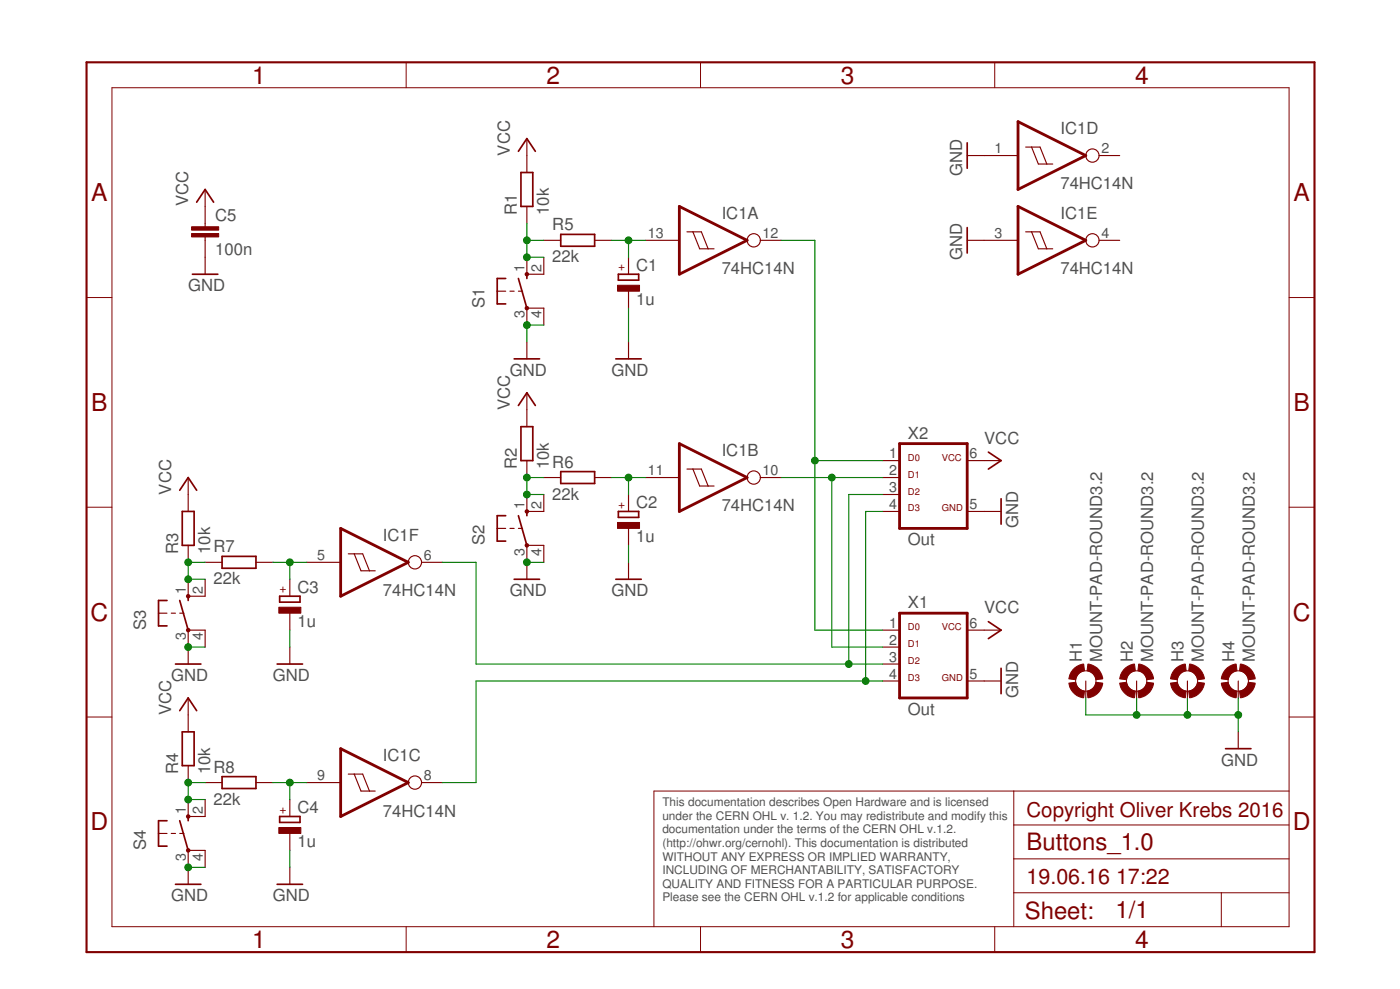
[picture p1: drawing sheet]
<svg xmlns="http://www.w3.org/2000/svg" width="210mm" height="148mm" viewBox="0 0 210 148" stroke-linecap="round" stroke-linejoin="round" font-family="sans-serif">
<g fill="none" stroke="#800000" stroke-width=".25">
<path d="M29.5 30.3l1.3-1.9 1.2 1.9M77.7 22.7l1.3-1.9 1.3 1.9M78.1 25.8h1.8v5.1h-1.8zM84.1 35.1h5.1v1.8h-5.1zM145 21.4v3.8M145 34.1v3.8M28.9 41.1h3.8M75.8 41.7h-1.3v3.8h1.3M77.1 53.8h3.8M77.7 41.7l1.3 4.5M79 41.1v.6M92.3 53.8h3.8"/>
<path d="M92.7 41.1h3.1v.9h-3.1zM26.9 73.4l1.3-1.9 1.3 1.9M27.3 76.6h1.8v5.1h-1.8zM75.8 77.3h-1.3v3.8h1.3M77.7 77.3l1.3 4.4M77.7 60.7l1.3-1.9 1.3 1.9M78.1 63.9h1.8v5.1h-1.8zM79 76.6v.7M84.1 70.7h5.1v1.7h-5.1zM92.7 76.6h3.1v.9h-3.1zM148.2 67.7l1.9 1.3-1.9 1.3M150.1 74.7v3.8"/>
<path d="M25 90h-1.2v3.8h1.2M26.3 99.5h3.8M26.9 90l1.3 4.4M28.2 89.3v.7M33.3 83.4h5.1v1.7h-5.1zM41.6 99.5h3.8M41.9 89.3h3.1v.9h-3.1zM77.1 86.8h3.8M92.3 86.8h3.8M148.2 93.1l1.9 1.3-1.9 1.3M26.9 106.5l1.3-1.9 1.3 1.9M27.3 109.6h1.8v5.1h-1.8z"/>
<path d="M33.3 116.4h5.1v1.7h-5.1zM150.1 100.1v3.8M183.7 112.2h3.9M25 123h-1.2v3.8h1.2M26.3 132.5h3.8M26.9 123l1.3 4.4M28.2 122.3v.7M41.6 132.5h3.8M41.9 122.3h3.1v.9h-3.1z"/>
</g>
<g fill="none" stroke="#800000" stroke-width=".17">
<path d="M30.8 28.4v5.6M30.8 35.5v5.6M79 38.5v2.6h2.5v-2.6M79 20.8v5M79 30.9v2.6M81.5 36h2.6M89.2 36h2.5M94.2 38.5v2.6M96.8 36h5.1M103 34.7h2.2l1 2.6M103.9 34.7l1 2.6h2.2M114 36h3.1"/>
<path d="M145 36h7.6M145 23.3h7.6M153.8 34.7h2.1l1.1 2.6M153.8 22h2.1l1.1 2.6M154.7 34.7l1 2.6h2.1M154.7 22l1 2.6h2.1M164.8 36h3.1M164.8 23.3h3.1M74.5 43.6h1.3M76.5 43.6h.6M77.7 43.6h.7M79 48.7v-2.5h2.5v2.5"/>
<path d="M79 51.2v2.6M79 58.8v5.1M94.2 43.6v2.6M94.2 51.2v2.6M28.2 71.5v5.1M74.5 79.2h1.3M76.5 79.2h.6M77.7 79.2h.7M79 69v2.5M79 74.1v2.5h2.5v-2.5M81.5 71.5h2.6M89.2 71.5h2.5"/>
<path d="M94.2 74.1v2.5M94.2 79.2v2.5M96.8 71.5h5.1M103 70.3h2.2l1 2.5M103.9 70.3l1 2.5h2.2M114 71.5h3.1M132.3 71.5h2.6M132.3 76.6h2.6M132.3 69h2.6M132.3 74.1h2.6M145 76.6h5.1M145 69h5.1"/>
<path d="M23.8 91.9h1.2M25.7 91.9h.6M26.9 91.9h.7M28.2 86.8v2.5h2.6v-2.5M28.2 81.7v2.5M30.8 84.2h2.5M30.8 96.9v-2.5h-2.6v5.1M38.4 84.2h2.5M43.5 86.8v2.5M43.5 91.9v2.5M43.5 96.9v2.6M46 84.2h5.1"/>
<path d="M52.2 83h2.2l1 2.5M53.1 83l1 2.5h2.2M63.2 84.2h3.1M81.5 84.2v-2.5h-2.5v5.1M94.2 84.2v2.6M132.3 94.4h2.6M132.3 96.9h2.6M132.3 99.5h2.6M145 94.4h5.1M28.2 104.6v5M28.2 114.7v2.5M28.2 119.8v2.5h2.6v-2.5"/>
<path d="M30.8 117.2h2.5M38.4 117.2h2.5M43.5 119.8v2.5M46 117.2h5.1M52.2 116h2.2l1 2.5M53.1 116l1 2.5h2.2M63.2 117.2h3.1M132.3 102h2.6M145 102h5.1M162.8 102v2.6M170.4 102v2.6M178 102v2.6"/>
<path d="M185.7 102v2.6M185.7 109.6v2.6M23.8 124.9h1.2M25.7 124.9h.6M26.9 124.9h.7M30.8 129.9v-2.5h-2.6v5.1M43.5 124.9v2.5M43.5 129.9v2.6"/>
<circle cx="113" cy="36" r=".99"/>
<circle cx="163.8" cy="36" r=".99"/>
<circle cx="163.8" cy="23.3" r=".99"/>
<circle cx="113" cy="71.5" r=".99"/>
<circle cx="62.2" cy="84.2" r=".99"/>
<circle cx="62.2" cy="117.2" r=".99"/>
</g>
<g fill="none" stroke="#800000" stroke-width=".42">
<path d="M152.6 18.2l10.2 5.1-10.2 5.1zM101.9 30.9l10.1 5.1-10.1 5.1zM152.6 30.9l10.2 5.1-10.2 5.1zM51.1 79.2l10.1 5-10.1 5.1zM101.9 66.5l10.1 5-10.1 5.1zM134.9 66.5h10.1v12.7h-10.1zM134.9 91.9h10.1v12.7h-10.1zM51.1 112.2l10.1 5-10.1 5.1z"/>
<circle cx="79" cy="41.1" r=".13"/>
<circle cx="79" cy="46.2" r=".13"/>
<circle cx="79" cy="76.6" r=".13"/>
<circle cx="28.2" cy="94.4" r=".13"/>
<circle cx="28.2" cy="89.3" r=".13"/>
<circle cx="79" cy="81.7" r=".13"/>
<circle cx="28.2" cy="122.3" r=".13"/>
<circle cx="28.2" cy="127.4" r=".13"/>
</g>
<g fill="#800000" stroke="#800000" stroke-width=".15">
<path d="M92.6 42.7h3.3v.9h-3.3z"/>
<path d="M92.6 78.3h3.3v.9h-3.3z"/>
<path d="M41.8 91h3.3v.9h-3.3z"/>
<path d="M41.8 124h3.3v.9h-3.3z"/>
<path d="M28.7 35h4.1v.5h-4.1z"/>
<path d="M28.7 34h4.1v.5h-4.1z"/>
</g>
<g fill="#800000" stroke="#800000" stroke-width=".15">
<path d="M160.8 100.4a2.58 2.58 0 0 1 1.7-.9l.1 1a1.56 1.56 0 0 0-1.3 1.3l-1-.1a2.47 2.47 0 0 1 .5-1.3z" fill-rule="evenodd"/>
<path d="M160.3 102.3l1-.1a1.57 1.57 0 0 0 1.3 1.3l-.1 1a2.53 2.53 0 0 1-2.2-2.2z" fill-rule="evenodd"/>
<path d="M163 103.5a1.51 1.51 0 0 0 1.3-1.3l1 .1a2.48 2.48 0 0 1-2.2 2.2z" fill-rule="evenodd"/>
<path d="M163.1 99.5a2.48 2.48 0 0 1 2.2 2.2l-1 .1a1.51 1.51 0 0 0-1.3-1.3z" fill-rule="evenodd"/>
<path d="M168.5 100.4a2.58 2.58 0 0 1 1.6-.9l.1 1a1.56 1.56 0 0 0-1.3 1.3l-1-.1a2.47 2.47 0 0 1 .6-1.3z" fill-rule="evenodd"/>
<path d="M167.9 102.3l1-.1a1.57 1.57 0 0 0 1.3 1.3l-.1 1a2.53 2.53 0 0 1-2.2-2.2z" fill-rule="evenodd"/>
<path d="M170.6 103.5a1.51 1.51 0 0 0 1.3-1.3l1.1 .1a2.48 2.48 0 0 1-2.3 2.2z" fill-rule="evenodd"/>
<path d="M170.7 99.5a2.52 2.52 0 0 1 2.3 2.2l-1.1 .1a1.51 1.51 0 0 0-1.3-1.3z" fill-rule="evenodd"/>
<path d="M176.1 100.4a2.58 2.58 0 0 1 1.6-.9l.1 1a1.56 1.56 0 0 0-1.3 1.3l-1-.1a2.47 2.47 0 0 1 .6-1.3z" fill-rule="evenodd"/>
<path d="M175.5 102.3l1-.1a1.57 1.57 0 0 0 1.3 1.3l-.1 1a2.53 2.53 0 0 1-2.2-2.2z" fill-rule="evenodd"/>
<path d="M178.2 103.5a1.57 1.57 0 0 0 1.4-1.3l1 .1a2.54 2.54 0 0 1-2.2 2.2z" fill-rule="evenodd"/>
<path d="M178.4 99.5a2.52 2.52 0 0 1 2.2 2.2l-1 .1a1.56 1.56 0 0 0-1.4-1.3z" fill-rule="evenodd"/>
<path d="M183.7 100.4a2.58 2.58 0 0 1 1.6-.9l.2 1a1.56 1.56 0 0 0-1.4 1.3l-1-.1a2.47 2.47 0 0 1 .6-1.3z" fill-rule="evenodd"/>
<path d="M183.1 102.3l1-.1a1.57 1.57 0 0 0 1.4 1.3l-.2 1a2.53 2.53 0 0 1-2.2-2.2z" fill-rule="evenodd"/>
<path d="M185.8 103.5a1.57 1.57 0 0 0 1.4-1.3l1 .1a2.54 2.54 0 0 1-2.2 2.2z" fill-rule="evenodd"/>
<path d="M186 99.5a2.52 2.52 0 0 1 2.2 2.2l-1 .1a1.56 1.56 0 0 0-1.4-1.3z" fill-rule="evenodd"/>
</g>
<g fill="none" stroke="#800000" stroke-width=".15">
<path d="M16.8 13.1h176.5v125.7h-176.5zM60.9 9.3v3.8M105 9.3v3.8M149.1 9.3v3.8M13 44.6h3.8M193.3 44.6h3.8M13 76h3.8M193.3 76h3.8M13 107.4h3.8M152 118.5v20.3M193.3 118.5h-95.3v20.3M193.3 107.4h3.8"/>
<path d="M60.9 138.8v3.8M105 138.8v3.8M149.1 138.8v3.8M152 133.8h41.3M152 128.7h41.3M152 123.6h41.3M183.1 133.8v5"/>
<circle cx="162.8" cy="102" r="1.52"/>
<circle cx="170.4" cy="102" r="1.52"/>
<circle cx="178" cy="102" r="1.52"/>
<circle cx="185.7" cy="102" r="1.52"/>
</g>
<path d="M13 9.3h184.1v133.3h-184.1z" fill="none" stroke="#800000" stroke-width=".32"/>
<g fill="none" stroke="#008000" stroke-width=".17">
<path d="M79 33.5v5h2.5M79 36h2.5M91.7 36h5.1M94.2 36v2.5M117.1 36h5.1v58.4h10.1M81.5 48.7h-2.5v2.5M94.2 46.2v5M81.5 71.5h-2.5v2.6h2.5M91.7 71.5h5.1M94.2 71.5v2.6M117.1 71.5h15.2M122.2 69h10.1"/>
<path d="M124.7 71.5v25.4h7.6M132.3 74.1h-5v25.4M132.3 76.6h-2.5v25.4M28.2 96.9h2.6M30.8 84.2h-2.6v2.6h2.6M40.9 84.2h5.1M43.5 84.2v2.6M43.5 94.4v2.5M66.3 84.2h5.1v15.3h60.9M79 84.2h2.5M94.2 81.7v2.5M30.8 117.2h-2.6v2.6h2.6"/>
<path d="M40.9 117.2h5.1M43.5 117.2v2.6M132.3 102h-60.9v15.2h-5.1M162.8 104.6v2.5h22.9M170.4 104.6v2.5M178 104.6v2.5M185.7 104.6v5M28.2 129.9h2.6M43.5 127.4v2.5"/>
</g>
<g fill="#008000" stroke="#008000" stroke-width=".15">
<circle cx="79" cy="48.7" r=".51"/>
<circle cx="79" cy="84.2" r=".51"/>
<circle cx="28.2" cy="96.9" r=".51"/>
<circle cx="28.2" cy="129.9" r=".51"/>
<circle cx="185.7" cy="107.1" r=".51"/>
<circle cx="178" cy="107.1" r=".51"/>
<circle cx="170.4" cy="107.1" r=".51"/>
<circle cx="79" cy="38.5" r=".51"/>
<circle cx="79" cy="36" r=".51"/>
<circle cx="94.2" cy="36" r=".51"/>
<circle cx="79" cy="74.1" r=".51"/>
<circle cx="79" cy="71.5" r=".51"/>
<circle cx="94.2" cy="71.5" r=".51"/>
<circle cx="28.2" cy="86.8" r=".51"/>
<circle cx="28.2" cy="84.2" r=".51"/>
<circle cx="43.5" cy="84.2" r=".51"/>
<circle cx="28.2" cy="119.8" r=".51"/>
<circle cx="28.2" cy="117.2" r=".51"/>
<circle cx="43.5" cy="117.2" r=".51"/>
<circle cx="122.2" cy="69" r=".51"/>
<circle cx="124.7" cy="71.5" r=".51"/>
<circle cx="127.3" cy="99.5" r=".51"/>
<circle cx="129.8" cy="102" r=".51"/>
</g>
<g font-size="3.7" fill="#800000">
<text x="37.8" y="12.5">1</text>
<text x="82" y="12.5">2</text>
<text x="126.1" y="12.5">3</text>
<text x="170.2" y="12.5">4</text>
<text x="13.7" y="30.1">A</text>
<text x="193.9" y="30.1">A</text>
<text x="13.7" y="61.6">B</text>
<text x="193.9" y="61.6">B</text>
<text x="13.5" y="93">C</text>
<text x="193.8" y="93">C</text>
<text x="13.5" y="124.4">D</text>
<text x="193.8" y="124.4">D</text>
<text x="37.8" y="142">1</text>
<text x="82" y="142">2</text>
<text x="126.1" y="142">3</text>
<text x="170.2" y="142">4</text>
</g>
<g font-size="3.6" fill="#800000">
<text x="153.9" y="127.4">Buttons_1.0</text>
<text x="153.7" y="137.7">Sheet:</text>
<text x="167.2" y="137.6">1/1</text>
</g>
<g font-size="3.2" fill="#800000">
<text x="153.9" y="132.5">19.06.16</text>
<text x="167.3" y="132.5">17:22</text>
</g>
<text font-size="3.1" fill="#800000" x="153.9" y="122.3">Copyright Oliver Krebs 2016</text>
<g font-size="2.5" fill="#505050">
<text x="76.5" y="23.3" transform="rotate(-90 76.5 23.3)">VCC</text>
<text x="159" y="20.1">IC1D</text>
<text x="144.3" y="26.3" transform="rotate(-90 144.3 26.3)">GND</text>
<text x="159" y="28.4">74HC14N</text>
<text x="28.2" y="30.9" transform="rotate(-90 28.2 30.9)">VCC</text>
<text x="32.3" y="33.1">C5</text>
<text x="77.5" y="32.2" transform="rotate(-90 77.5 32.2)">R1</text>
<text x="82.3" y="32.2" transform="rotate(-90 82.3 32.2)">10k</text>
<text x="82.8" y="34.5">R5</text>
<text x="108.2" y="32.8">IC1A</text>
<text x="159" y="32.8">IC1E</text>
<text x="32.3" y="38.2">100n</text>
<text x="82.8" y="39.3">22k</text>
<text x="95.4" y="40.6">C1</text>
<text x="108.2" y="41.1">74HC14N</text>
<text x="144.3" y="39" transform="rotate(-90 144.3 39)">GND</text>
<text x="159" y="41.1">74HC14N</text>
<text x="28.2" y="43.6">GND</text>
<text x="72.7" y="46.2" transform="rotate(-90 72.7 46.2)">S1</text>
<text x="95.4" y="45.7">1u</text>
<text x="76.5" y="56.3">GND</text>
<text x="91.7" y="56.3">GND</text>
<text x="76.5" y="61.4" transform="rotate(-90 76.5 61.4)">VCC</text>
<text x="136.1" y="65.7">X2</text>
<text x="77.5" y="70.3" transform="rotate(-90 77.5 70.3)">R2</text>
<text x="82.3" y="70.3" transform="rotate(-90 82.3 70.3)">10k</text>
<text x="82.8" y="70">R6</text>
<text x="108.2" y="68.4">IC1B</text>
<text x="147.6" y="66.5">VCC</text>
<text x="25.7" y="74.1" transform="rotate(-90 25.7 74.1)">VCC</text>
<text x="82.8" y="74.8">22k</text>
<text x="95.4" y="76.1">C2</text>
<text x="108.2" y="76.6">74HC14N</text>
<text x="26.7" y="83" transform="rotate(-90 26.7 83)">R3</text>
<text x="31.5" y="83" transform="rotate(-90 31.5 83)">10k</text>
<text x="32" y="82.7">R7</text>
<text x="57.4" y="81.1">IC1F</text>
<text x="72.7" y="81.7" transform="rotate(-90 72.7 81.7)">S2</text>
<text x="95.4" y="81.2">1u</text>
<text x="136.1" y="81.7">Out</text>
<text x="152.6" y="79.2" transform="rotate(-90 152.6 79.2)">GND</text>
<text x="32" y="87.5">22k</text>
<text x="44.6" y="88.8">C3</text>
<text x="57.4" y="89.3">74HC14N</text>
<text x="76.5" y="89.3">GND</text>
<text x="91.7" y="89.3">GND</text>
<text x="21.9" y="94.4" transform="rotate(-90 21.9 94.4)">S3</text>
<text x="44.6" y="93.9">1u</text>
<text x="136.1" y="91.1">X1</text>
<text x="147.6" y="91.9">VCC</text>
<text x="162.2" y="99.2" transform="rotate(-90 162.2 99.2)">H1</text>
<text x="165.3" y="99.2" transform="rotate(-90 165.3 99.2)">MOUNT-PAD-ROUND3.2</text>
<text x="169.8" y="99.2" transform="rotate(-90 169.8 99.2)">H2</text>
<text x="172.9" y="99.2" transform="rotate(-90 172.9 99.2)">MOUNT-PAD-ROUND3.2</text>
<text x="177.5" y="99.2" transform="rotate(-90 177.5 99.2)">H3</text>
<text x="180.5" y="99.2" transform="rotate(-90 180.5 99.2)">MOUNT-PAD-ROUND3.2</text>
<text x="185.1" y="99.2" transform="rotate(-90 185.1 99.2)">H4</text>
<text x="188.1" y="99.2" transform="rotate(-90 188.1 99.2)">MOUNT-PAD-ROUND3.2</text>
<text x="25.7" y="107.1" transform="rotate(-90 25.7 107.1)">VCC</text>
<text x="25.7" y="102">GND</text>
<text x="40.9" y="102">GND</text>
<text x="136.1" y="107.1">Out</text>
<text x="152.6" y="104.6" transform="rotate(-90 152.6 104.6)">GND</text>
<text x="26.7" y="116" transform="rotate(-90 26.7 116)">R4</text>
<text x="31.5" y="116" transform="rotate(-90 31.5 116)">10k</text>
<text x="32" y="115.8">R8</text>
<text x="57.4" y="114.1">IC1C</text>
<text x="183.1" y="114.7">GND</text>
<text x="32" y="120.6">22k</text>
<text x="44.6" y="121.8">C4</text>
<text x="57.4" y="122.3">74HC14N</text>
<text x="21.9" y="127.4" transform="rotate(-90 21.9 127.4)">S4</text>
<text x="44.6" y="126.9">1u</text>
<text x="25.7" y="135">GND</text>
<text x="40.9" y="135">GND</text>
</g>
<g font-size="2.1" fill="#505050">
<text x="149.1" y="22.9">1</text>
<text x="165.1" y="22.9">2</text>
<text x="97.1" y="35.6">13</text>
<text x="114.3" y="35.6">12</text>
<text x="149.1" y="35.6">3</text>
<text x="165.1" y="35.6">4</text>
<text x="78.6" y="40.7" transform="rotate(-90 78.6 40.7)">1</text>
<text x="81.2" y="40.7" transform="rotate(-90 81.2 40.7)">2</text>
<text x="78.6" y="47.7" transform="rotate(-90 78.6 47.7)">3</text>
<text x="81.2" y="47.7" transform="rotate(-90 81.2 47.7)">4</text>
<text x="97.1" y="71.2">11</text>
<text x="114.3" y="71.2">10</text>
<text x="133.3" y="68.7">1</text>
<text x="133.3" y="71.2">2</text>
<text x="145.4" y="68.7">6</text>
<text x="78.6" y="76.3" transform="rotate(-90 78.6 76.3)">1</text>
<text x="81.2" y="76.3" transform="rotate(-90 81.2 76.3)">2</text>
<text x="133.3" y="73.7">3</text>
<text x="133.3" y="76.3">4</text>
<text x="145.4" y="76.3">5</text>
<text x="47.5" y="83.9">5</text>
<text x="63.6" y="83.9">6</text>
<text x="78.6" y="83.2" transform="rotate(-90 78.6 83.2)">3</text>
<text x="81.2" y="83.2" transform="rotate(-90 81.2 83.2)">4</text>
<text x="27.9" y="89" transform="rotate(-90 27.9 89)">1</text>
<text x="30.4" y="89" transform="rotate(-90 30.4 89)">2</text>
<text x="27.9" y="95.9" transform="rotate(-90 27.9 95.9)">3</text>
<text x="30.4" y="95.9" transform="rotate(-90 30.4 95.9)">4</text>
<text x="133.3" y="94">1</text>
<text x="145.4" y="94">6</text>
<text x="133.3" y="96.6">2</text>
<text x="133.3" y="99.1">3</text>
<text x="133.3" y="101.7">4</text>
<text x="145.4" y="101.7">5</text>
<text x="47.5" y="116.9">9</text>
<text x="63.6" y="116.9">8</text>
<text x="27.9" y="122" transform="rotate(-90 27.9 122)">1</text>
<text x="30.4" y="122" transform="rotate(-90 30.4 122)">2</text>
<text x="27.9" y="128.9" transform="rotate(-90 27.9 128.9)">3</text>
<text x="30.4" y="128.9" transform="rotate(-90 30.4 128.9)">4</text>
</g>
<g font-size="1.8" fill="#800000">
<text x="93.7" y="40.7" transform="rotate(-90 93.7 40.7)">+</text>
<text x="93.7" y="76.2" transform="rotate(-90 93.7 76.2)">+</text>
<text x="42.9" y="88.9" transform="rotate(-90 42.9 88.9)">+</text>
<text x="42.9" y="121.9" transform="rotate(-90 42.9 121.9)">+</text>
</g>
<g font-size="1.8" fill="#505050">
<text x="99.3" y="120.8">This documentation describes Open Hardware and is licensed</text>
<text x="99.3" y="122.8">under the CERN OHL v. 1.2. You may redistribute and modify this</text>
<text x="99.3" y="124.9">documentation under the terms of the CERN OHL v.1.2.</text>
<text x="99.3" y="126.9">(http://ohwr.org/cernohl). This documentation is distributed</text>
<text x="99.3" y="128.9">WITHOUT ANY EXPRESS OR IMPLIED WARRANTY,</text>
<text x="99.3" y="131">INCLUDING OF MERCHANTABILITY, SATISFACTORY</text>
<text x="99.3" y="133">QUALITY AND FITNESS FOR A PARTICULAR PURPOSE.</text>
<text x="99.3" y="135">Please see the CERN OHL v.1.2 for applicable conditions</text>
</g>
<g font-size="1.4" fill="#800000">
<text x="136.1" y="69">D0</text>
<text x="136.1" y="71.5">D1</text>
<text x="141.2" y="69">VCC</text>
<text x="136.1" y="74.1">D2</text>
<text x="136.1" y="76.6">D3</text>
<text x="141.2" y="76.6">GND</text>
<text x="136.1" y="94.4">D0</text>
<text x="141.2" y="94.4">VCC</text>
<text x="136.1" y="99.5">D2</text>
<text x="136.1" y="96.9">D1</text>
<text x="136.1" y="102">D3</text>
<text x="141.2" y="102">GND</text>
</g>
</svg>
